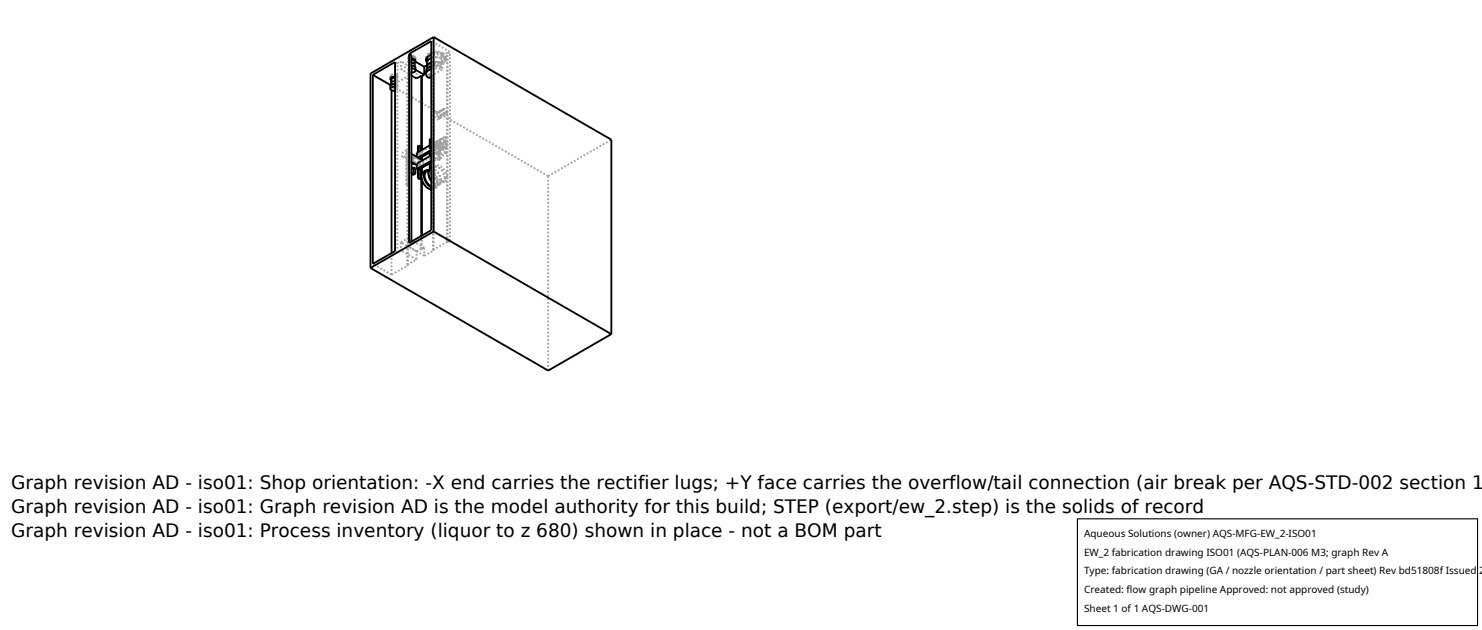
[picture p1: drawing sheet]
<svg xmlns="http://www.w3.org/2000/svg" width="212mm" height="90mm" viewBox="0 0 212 90" stroke-linecap="round" stroke-linejoin="round" font-family="sans-serif">
<g fill="none" stroke="#a0a0a0" stroke-width=".26" stroke-dasharray=".3 .3" stroke-linecap="butt">
<path d="M55.7 10.9l.2 .2 .3 .1 .4-.1 .2-.2M55.7 10.9v.3M55.8 10.9l.3-.2 .4 .1M55.8 11.4l.6 .1 .3-.1 .1-.2M55.9 11.1l-.1-.2M55.9 12.3l.2-.2h.4M55.9 11.8l.2-.2 .4 .1M55.9 11.4l.2-.2h.4M55.9 10.9l.2-.2 .4 .1M55.9 10.9l.2-.2h.4M55.9 12.3v-.2M55.9 11.4v-.1"/>
<path d="M55.9 12.2h-.1M55.9 12.9v-.7M55.9 12.2l2.4-1.3M56.4 12.4l.2 .1M56.4 12l.2 .1M56.4 11.6l.1 .1M56.4 11.2h.1M56.5 12.1l.1 .2M56.5 11.7l.1 .1M56.5 11.2l.1 .2M56.5 10.8l.1 .1M56.5 10.7l.1 .2"/>
<path d="M56.5 11.7l.2 .1M56.5 11.2l.2 .2M56.5 10.8l.2 .1M56.6 10.7l-.5-.1-.4 .3M56.6 11h-.2M56.6 12.5l.2 .2M56.6 12.1l.2 .2M56.6 12.3l-.3 .2-.3-.1-.1-.1M56.6 11.8l-.3 .3-.3-.1-.1-.2M56.6 11.4l-.3 .2-.3-.1-.1-.1M56.6 10.9l-.3 .3-.3-.1-.1-.2M56.6 10.9l-.3 .2-.3-.1-.1-.1"/>
<path d="M56.6 12.3l.1-.5M56.6 11.8l.1-.4M56.6 11.4l.1-.5M56.7 11.8l-.2 .2-.2 .1-.3-.1-.2-.2M56.7 11.4l-.2 .2h-.2h-.3l-.2-.2M56.7 10.9l-.4 .3-.3-.1-.2-.2M56.8 10.9l-.2-.2M56.8 11.2l-.2-.2M56.8 12.7l-.4 .2M56.8 12.3l-.2 .2-.3 .1-.4-.1-.2-.2M56.8 10.9v.3M56.8 12.3v.4"/>
<path d="M56.8 9.1l.5-.3M56.8 9.1l-.4-.2M57.3 8.8v1.1M57.3 9.9l1-.6M58.2 10.8l1.3-.7M58.3 8.2v1.1M58.3 8.2l.5-.3M58.3 10.9l-.1-.1M58.3 8.3l.2 .2h.3h.4l.1-.2M58.3 8.6l.1 .2 .3 .1h.3l.3-.1M58.3 10.1l.2-.2 .3-.1M58.3 9.8l.1 .2 .3 .1 .6-.2"/>
<path d="M58.3 8.3v.3M58.3 9.8v.3M58.4 8.3l.3-.2 .4 .1M58.5 8.6l.2-.2M58.5 8.6l-.1-.3M58.5 8.3l.2-.2 .4 .1M58.5 8.3l.2-.2h.4M58.6 8.4l-.3 .2M58.6 9.4h.2M58.6 9.4l.1 .1M58.6 9.4v.1M58.6 9.5l-.3 .3"/>
<path d="M58.6 8.4l-.3-.2M58.6 9.5l-.3-.2M58.7 8.6l.1-.1M58.7 9h.1M58.7 8.4h-.1M58.7 8.6h.4M58.7 8.6v-.2M58.7 9h.3l.2 .2M58.7 9v-.4M58.7 9.5h.3l.2 .2M58.7 9.5v-.5M58.8 8.3l-.2 .1"/>
<path d="M58.8 10.4l-.3-.1-.2-.2M58.8 10.8l-1.5-.9M59.1 8.6l.1 .2M59.1 8.2l.1 .1M59.1 8.1l.1 .2M59.2 9.8h.1M59.2 8h-.5l-.4 .3M59.2 8.7l-.4 .2-.3-.3M59.2 8.7v.2M59.2 8.8v.1M59.2 9.2v.1M59.2 9.7v.1"/>
<path d="M59.2 8.3l-.1 .2h-.2h-.3l-.1-.2M59.2 8.3l-.1 .1-.2 .1-.3-.1-.1-.1M59.2 8.8v-.1M59.2 9.2v-.1M59.2 9.7v-.2M59.2 8.9v.4M59.2 9.3v.5M59.2 8.5v-.2M59.2 8.3l-.1 .2-.2 .1-.3-.1-.2-.2M59.3 9.8v.1M59.3 8.3l-.1-.3M59.3 9.7v.1"/>
<path d="M59.3 10v-.1M59.3 8.3v.3M59.5 10.1l-2.2-1.3M59.5 11.2v-1.1M60.8 8.2l.1 .2M60.8 8.2v.4M61 8.9l.3 .3M61 8.2l.3-.4 .5-.2 .7-.1 .7 .2M61 8.6l.6 .3 1 .1 .8-.3 .2-.2 .1-.3M61 9.3l.3-.1M61 8.3l.2-.4 .6-.3h.7l.6 .2M61 8.2l.2-.4 .6-.3h.7l.6 .2"/>
<path d="M61 8.2v.1M61 8.9l.2-.4 .5-.2 .7-.1 .6 .1M61 9.6l.2-.4 .5-.3 .7-.1 .6 .2M61 10.2l.2-.4 .5-.2 .7-.1 .6 .1M61 8.9v-.1M61 9.6v-.2M61 10.2v-.4M61.3 9.2l.1-.1M61.3 10.8l-.3-.3-.2-.3M61.3 10.8v.4M61.4 9.4l-.3-.2-.1-.3M61.4 10.1l-.3-.3-.1-.2"/>
<path d="M61.4 9.1l.6 .2 .7-.1 .6-.2 .2-.4M61.4 9.4v-.3M61.4 10.1v-.7M61.4 10.7l-.3-.2-.1-.3M61.4 10.7v-.6M61.4 10.7l-.1 .1M61.6 8.3l.7-.1 .8 .1M61.6 8.9l.7-.1 .8 .2M61.6 9.5l.8-.1 .8 .2M61.6 9.8h.8l.8 .1M61.9 10.8l-.3 .2M61.9 10.8l-.1-.1"/>
<path d="M62.1 16.2l-.1 .2 .1 .3 .3 .3h.2M62.4 16l-.1 .2 .1 .3 .3 .3h.2M62.4 16l-.3 .2M62.5 16.1l-.1 .2 .1 .2 .4 .2M62.5 16.1l.4-.3M62.6 17l.1-.2M62.7 16.8l-.2-.5-.4-.1M62.8 19.9l-.1 .3 .2 .5 .3 .3 .3 .1M62.9 15.8l-.1 .2 .1 .3 .2 .2h.2M62.9 16.7v-.1M62.9 16.7l.4-.2M62.9 20l-.2 .2 .2 .5 .3 .3 .3 .1"/>
<path d="M62.9 20l.1-.2M62.9 15.9v.4l.2 .2h.1M62.9 15.9l.3-.3M62.9 16.8l.1-.2M62.9 16.8l-.3 .2M62.9 16.6l-.1-.4-.3-.1M63 16.6l-.2-.5-.4-.1M63 19.8l-.1 .3 .1 .5 .4 .3 .3 .1M63.1 8l-.1 .3M63.1 8l.1-.1M63.1 8l.1 .1M63.1 9l-.1 .6"/>
<path d="M63.1 9h-.1M63.1 8.3l-.1 .7M63.1 8.3h-.1M63.1 7.8l.3 .2 .1 .3M63.1 7.7l.3 .2 .1 .3M63.2 9.9l-1.4 .8M63.2 9.6v.3M63.2 9.6h-.2M63.2 7.9l.6-.4M63.2 7.9l-.7-.1h-.9M63.2 7.7l.3 .3v.3M63.2 15.6v.2l.1 .3 .2 .2h.2"/>
<path d="M63.2 16.5l.1-.2M63.2 16.5l.5-.2M63.3 15.6v.5l.2 .2h.1M63.3 16.5l.1-.2M63.3 15.6h.1M63.3 8l-.1-.1M63.3 8l.3 .3 .1 .3M63.3 7.6l-.7-.2h-.9l-.6 .3-.3 .5M63.3 16.3l-.1-.3-.3-.1M63.4 16.3l-.2-.4-.3-.1M63.4 15.6l-.1 .1 .1 .3 .2 .2h.2M63.5 8.3l-.1 .2-.3 .3-.8 .2-.9-.2-.3-.3-.1-.2"/>
<path d="M63.5 8.2l-.1 .3-.2 .2-.9 .2-.9-.2-.3-.2-.1-.3M63.5 8.2v.1M63.5 8.6l-.1-.3-.2-.2M63.5 8.6v-.3M63.5 8.3l-.1 .3-.2 .2-.9 .2-.9-.2-.3-.2-.1-.3M63.6 16.3l.1-.2M63.6 16.3l.2-.1M63.7 16.3v-.2M63.7 8.6l-.2 .4-.7 .3-.8 .1-.7-.2M63.7 8.2l-.1-.3-.3-.3M63.7 8.2v.4M63.7 16.1l-.1-.4-.3-.1"/>
<path d="M63.7 19.6l-.2-.1M63.7 16.1l-.1-.4-.4-.1M63.8 16.2l.1-.2M63.9 16l-.2-.4h-.3M63.9 7.6l.4-.2M63.9 7.6l-.1-.1M64.3 7.4l-2.7-1.5M55.9 39.2l-2.6-1.5M55.9 39.2v-3.1M55.9 39.2l2.4-1.3M56.8 36l.5-.2M56.8 36v-26.9"/>
<path d="M56.8 36l-.4-.1M57.3 34.6l1-.6M57.3 34.6v1.2M57.5 22.4l-.1-.2 .1-.4 .3-.2 .2-.1M57.5 22.4l1.3 .7M58 21.5l.1 .3M58 21.5l.8 .5M58 26.4v-4.6M58 21.8l.1-.1M58 26.4h.1M58.1 26.4v-4.7M58.1 21.8l-.2 .5-.4 .1"/>
<path d="M58.2 37.8v-27M58.2 37.8l1.3-.8M58.3 35.2l.5-.3M58.3 34v1.2M58.3 37.9v-27M58.3 37.9l-.1-.1M58.3 21.9v4.7M58.3 21.9h.1M58.3 26.6l.1-.1M58.3 26.6l-.3-.2M58.3 21.9l-.3-.1M58.4 21.9v4.6"/>
<path d="M58.4 26.5l-.3-.1M58.4 21.9l-.3-.2M58.7 23.3v-.8M58.7 22.5l.4-.2M58.7 23.3h.1M58.7 24.8v-.7M58.7 24.1h.1M58.7 24.8h.1M58.8 34.9v-.4M58.8 34.3l-.5-.3M58.8 34.9l-.4-.2M58.8 23.3h-.1"/>
<path d="M58.8 24.9l-.1-.1M58.9 23.2l.2-.1M59 25v-.8M59 24.2l.3-.2M59 23.5v-.8M59 22.7l.3-.2M59 22.7l-.3-.2M59 24.2l-.3-.1M59.1 23.1v-.8M59.2 23.4l.1-.1M59.3 23.3v-.8M59.3 23.3l-.2-.2"/>
<path d="M59.3 22.5l-.2-.2M59.5 37l-2.2-1.2M59.5 35.9l-2.2-1.3M59.5 37v-1.1M59.5 22.6l.1-.1M59.5 22.6l.2 .1M59.5 23.4l.2 .1M59.5 22.6v-.2M59.5 23.6l.2 .1M59.6 22.5l.3 .2M59.6 23.3l.3 .1M59.6 22.5h.1"/>
<path d="M59.7 22.7l.2 .2M59.7 23.5l.2 .2M59.7 24.2v-.7M59.7 22.7v-1M59.7 22l.1-.1M59.7 22l-.2-.2M59.7 24.3v-.8M59.7 22.7v-.7M59.7 23.7v-.4l.2-.4M59.8 22.7l.2 .1M59.8 22.7h.1M59.8 23.5l.2 .1"/>
<path d="M59.8 21.9l1.6-.9M59.8 24.2v-.7M59.8 21.9v-.2M59.8 22.7v-.8M59.9 23.4l-.1 .1M59.9 23.4l1.5-.9M59.9 22.7v-.1M59.9 23.7h-.2M59.9 23.7v1.9M59.9 21l-.2-.2M59.9 21v1.9M59.9 21l.1-.1"/>
<path d="M60 22.8h.2M60 23.6v.5M60 21.5v1M60 22.7v.1M60.2 22.8l.1 .1M60.2 23.5l-.2 .1M60.2 23.5l.1 .1M60.2 35.5l-.7 .4M60.2 35.5v-1.8M60.2 24v-.5M60.2 22.5v-1M60.3 35.6l-.1-.1"/>
<path d="M60.3 35.6l.3-.2M60.3 35.6v-2M60.3 25.7v-.9M60.3 24v-.4M60.3 22.9v-.1M60.3 22.4v-1M60.4 22.9l.1 .2M60.5 23.1l-.2 .5M60.6 35.4l-1.7-1M60.6 36.5l-2.3-1.3M60.6 35.4v1.1M60.6 36.5l1.3-.7"/>
<path d="M61.4 24.5v-.3M61.4 23.3v-.8M61.4 22.5v-.2M61.4 21.8v-.8M61.4 21v-.2M61.4 24.5v-.1M61.4 21l1-.6M61.4 21.7v-.7M61.4 24.4v-.2M61.4 21v-.3M61.4 22.5l1-.5M61.4 20.7l2.1-1.2"/>
<path d="M61.6 21.4l.7-.4M61.6 25.8l.6 .5h.5M61.6 25.8l.5 .5 .6 .1M61.6 26.6l.5 .1M61.6 26.8l.3 .1 .3-.1M61.6 27.1l.3-.1M61.6 21.5l.3 .3 .4 .1M61.6 21.6l.8-.4M61.6 23.2l.8-.5M61.6 22.9l1.9-1.1M61.6 22.2l.7-.4M61.6 24.1l.4-.3"/>
<path d="M61.7 20.1l-.3-.3M61.7 24.7l-.3-.2M61.7 24.7v-4.6M61.8 24.7l-.4-.3M61.8 20l-.2-.1M61.8 24.7v-4.7M61.8 20l-.1 .1M61.8 24.7h-.1M61.8 35.7v-25M61.8 35.7l2-1.2M61.9 27l.2-.3 .1-.4M61.9 20.3l-.2 .4 .2 .5 .3 .4 .4 .1"/>
<path d="M61.9 20.3l-.3 .2M61.9 35.8v-25M61.9 35.8l-.1-.1M62 20.5l-.1 .3 .1 .4 .3 .3 .3 .1M62 20.5l.4-.3M62 23.8l-.2 .3-.1 .4 .3 .8 .6 .6 .4 .2 .3-.1M62 23.9l-.2 .2v.4l.2 .8 .6 .6 .3 .2 .3-.1M62 23.9l.3-.2M62.1 26.7l.2-.3 .1-.3M62.1 26.7l.6-.3M62.2 26.3l-.2-.7-.4-.7-.6-.4h-.5M62.2 26.8l.3-.3v-.3"/>
<path d="M62.2 26.8l-.3 .2M62.3 23.7l-.2 .2-.1 .4 .3 .8 .6 .7 .3 .1h.3M62.3 20.9l-.4-.4h-.3M62.3 21l.1 .1M62.3 21v-.1M62.3 21.9v-.1M62.3 21.8h.1M62.4 21.2v-.8M62.4 22.7v-.7M62.4 20.2l-.1 .3 .1 .4 .3 .4h.4M62.4 26.1l-.1-.7-.5-.6-.4-.3h-.5M62.4 20.2l-.1 .3 .1 .4 .4 .4h.3"/>
<path d="M62.4 20.2l.4-.3M62.4 21.8l.1-.3-.1-.4M62.5 26.2l-.1-.6-.3-.6-.4-.5-.5-.2M62.6 21.6l.2-.3M62.6 21.6l.4-.2M62.6 20.8l.2 .1M62.6 20.8v-.1M62.6 20.7l-.3-.4h-.4M62.6 21.7v-.1M62.6 21.6l.2 .1M62.6 21.7l-.3 .2M62.6 20.7l-.3 .2"/>
<path d="M62.6 21.6l.2-.1M62.6 20.8l.2-.1M62.7 22.1l.3-.2M62.7 22.9v-.8M62.7 22.9l.3-.2M62.7 20.6l.3-.2M62.7 21.3v-.7M62.7 21.3l.3-.2M62.7 21.3l-.3-.1M62.7 20.6l-.3-.2M62.7 22.9l-.3-.2M62.7 22.1l-.3-.1"/>
<path d="M62.7 26.3l.2-.2 .1-.3M62.7 26.3l.6-.3M62.7 26.4l.2-.2 .1-.4M62.7 21v-.8M62.7 20.2l1-.6M62.7 21l1-.6M62.7 22.5l1-.5M62.7 21.8l1-.6M62.7 22.5v-.7M62.8 21.3l-.3-.7-.3-.2-.2 .1M62.8 21.7l.1-.3-.1-.5M62.8 21.7l-.4 .1"/>
<path d="M62.8 20.9l-.4 .2M62.8 20.7l.3-.1M62.8 20.7l.3-.2M62.8 21.5l.3-.2M63 25.8l-.2-.7-.4-.6-.5-.3h-.5M63 21.4l-.2 .1M63 25.8l-.1-.6-.4-.6-.5-.4-.4-.1M63 22.7v-.8M63 21.1v-.7M63 21.1l-.3-.1M63 20.4l-.3-.2M63 22.7l-.3-.2"/>
<path d="M63 21.9l-.3-.1M63.1 21.3l.1-.3M63.1 21.3l.3-.2M63.1 20.5l-.4-.3h-.3M63.1 20.6v-.1M63.1 21.3l-.1 .1M63.1 21.3l.2-.1M63.1 20.6l.2-.2M63.2 21l-.3-.6-.2-.2h-.3M63.2 21l-.1-.4M63.2 26l.3-.2v-.4M63.2 26l.3-.1"/>
<path d="M63.3 26l.2-.2v-.3M63.3 20.4l.2-.1M63.3 21.2l.2-.1M63.4 21.1l-.1 .1M63.5 21.1l.1-.3M63.5 21.1l.2-.1M63.5 20.3l-.3-.4h-.4M63.5 21.1h-.1M63.5 25.4l-.1-.6-.4-.6-.6-.4-.4 .1M63.5 20.3v-.8M63.5 21.8v-.7M63.5 21.1l.2-.3"/>
<path d="M63.5 25.9l.2-.2 .1-.4M63.5 25.5l-.1-.7-.4-.6-.5-.4h-.5M63.6 20.8l-.2-.7-.3-.2-.2 .1M63.7 20.8l-.2-.5M63.7 21l.1-.3M63.7 20.4v-.8M63.7 20.4l-.2-.1M63.7 22l-.2-.2M63.7 22v-.8M63.7 21.2l-.2-.1M63.8 25.3l-.1-.7-.5-.6-.5-.4-.4 .1M63.8 20.7l-.3-.7-.2-.2h-.3"/>
<path d="M63.8 34.5v-27M63.9 34.6l.4-.2M63.9 34.6v-27M63.9 34.6l-.1-.1M64.3 34.4l-2.7-1.5M64.3 34.4v-27M78.3 25.2l9-5.3M78.3 25.2l-25.4-14.7M78.3 52.9v-27.7"/>
</g>
<g fill="none" stroke="#000" stroke-width=".26">
<path d="M53.3 10.7l3.1-1.8v27l-3.1 1.8zM53.3 10.7l2.5 1.5M55.7 12.7l.3 .2h.4M55.9 11.1v.2M55.9 12.9v23.2M56.4 11l-.5 .1-.2 .1 .1 .2M56.4 12.4h-.4l-.3 .3M56.4 12h-.3l-.3 .1-.1 .6M56.4 11.6l-.5 .1v.4M56.4 11.2l-.5 .1v.5M58.4 7.7l.4 .2v26.6M58.4 7.7l3.2-1.8v27l-3.2 1.8z"/>
<path d="M58.8 8.3l.4 .2 .1 .1v.2M58.8 8.5l.4 .2v.4M58.8 9l.4 .1v.4M58.8 9.4l.5 .2v.5M58.8 9.8h.4l.1 .3M58.8 10.8l.7 .4 .7-.4M59.2 8.5v.2M59.2 8.7l.1 .1M59.3 8.8l1.3 .7M59.3 10.1l-.1 .2-.4 .1M59.3 10l1.3 .7M60.2 10.8l.1 .1"/>
<path d="M60.2 10.8v10.7M60.3 10.9v10.5M60.6 9.5v1.2M60.6 10.7l-.3 .2M60.8 10.6l.2 .3 .3 .3 .3-.2M60.9 8.4l.1 .2M61 8.9v.5M61 8.2v.6M61 9.3l-.4 .2M61.4 19.8v.9l-1.9 1.1v.6M61.4 19.8l.2 .1M61.4 19.8v1"/>
<path d="M61.6 7.8l-.4 .2-.3 .3-.1 .3 .2 .3M61.6 8.3l-.4 .2-.2 .4M61.6 8.9l-.5 .4-.1 .5M61.6 9.5l-.7 .4-.1 .7M61.6 9.8l-.6 .4-.2 .4M61.9 5.3l-9 5.2v27.8M61.9 5.3v27.8M61.9 5.3l25.4 14.6v27.8M52.9 38.3l25.4 14.6 9-5.2M58.8 34.3l.1 .1M58.8 23.3l.2 .2 .2-.1M58.8 23.1l.7 .5"/>
<path d="M58.8 22l1.5 .9M58.9 23.2l-.1 .1M59.1 24.7l-.3 .1M59.1 23.9l.2 .1v.8M59.1 24.7l.2 .1M59.1 23.9v.8M59.1 23.9l-.3 .2M59.3 24.8l-.3 .2-.2-.1M59.5 24.1l.3 .1M59.7 25.5l.2 .1 .1-.1M59.7 24.2v1.3M59.8 25.4l.2 .1"/>
<path d="M59.8 20.8v.9M59.8 24.2v1.2M59.8 20.8l.2 .1v.6M59.8 25.4l-.1 .1M59.8 20.8h-.1v.9M60 22.5v.2M60 24.1v1.4M60.2 22.5v.3M60.2 24v9.7M60.3 22.4v.4M60.3 24v.8M60.3 25.7v7.9"/>
<path d="M60.3 22.9h.1M60.8 24.3l-.3 .5 .1 .7 .4 .8 .6 .5M60.8 24.3l-.5 .5v.8l.5 1 .4 .3 .4 .2M61.2 24.3h-.4M61.4 21.8l-1.5 .8M61.4 21.8v.5M61.4 23.3v.9M61.4 23.3l-1.6 .9M61.4 21.7v.6M61.4 21.7v.1M61.4 23.3h.1M61.4 24.2l.2-.1-.3 .3-.1 .5 .4 .9"/>
<path d="M61.4 24.2l-.2 .3v.4l.4 .9M61.4 24.2l-.6 .4-.1 .6 .3 .9 .6 .5M61.6 21.4l-1.9 1.1M61.6 22.2l-2.1 1.2v.7M61.6 20.5l-.2 .3 .2 .7M61.6 21.6l-.2 .1M61.6 23.2l-.2 .1M61.6 22.9l-2.1 1.2M61.9 33.1l-9 5.2M61.9 33.1l25.4 14.6"/>
</g>
<path d="M153.9 74.1h57.1v15.2h-57.1z" fill="#fff" stroke="#000" stroke-width=".16"/>
<g font-size="2.6">
<text x="1.6" y="69.8">Graph revision AD - iso01: Shop orientation: -X end carries the rectifier lugs; +Y face carries the overflow/tail connection (air break per AQS-STD-002 section 1</text>
<text x="1.6" y="73.3">Graph revision AD - iso01: Graph revision AD is the model authority for this build; STEP (export/ew_2.step) is the solids of record</text>
<text x="1.6" y="76.7">Graph revision AD - iso01: Process inventory (liquor to z 680) shown in place - not a BOM part</text>
</g>
<g font-size="1.4">
<text x="154.8" y="76.6">Aqueous Solutions (owner) AQS-MFG-EW_2-ISO01</text>
<text x="154.8" y="79.3">EW_2 fabrication drawing ISO01 (AQS-PLAN-006 M3; graph Rev A</text>
<text x="154.8" y="82">Type: fabrication drawing (GA / nozzle orientation / part sheet) Rev bd51808f Issued 2</text>
<text x="154.8" y="84.7">Created: flow graph pipeline Approved: not approved (study)</text>
<text x="154.8" y="87.4">Sheet 1 of 1 AQS-DWG-001</text>
</g>
</svg>
